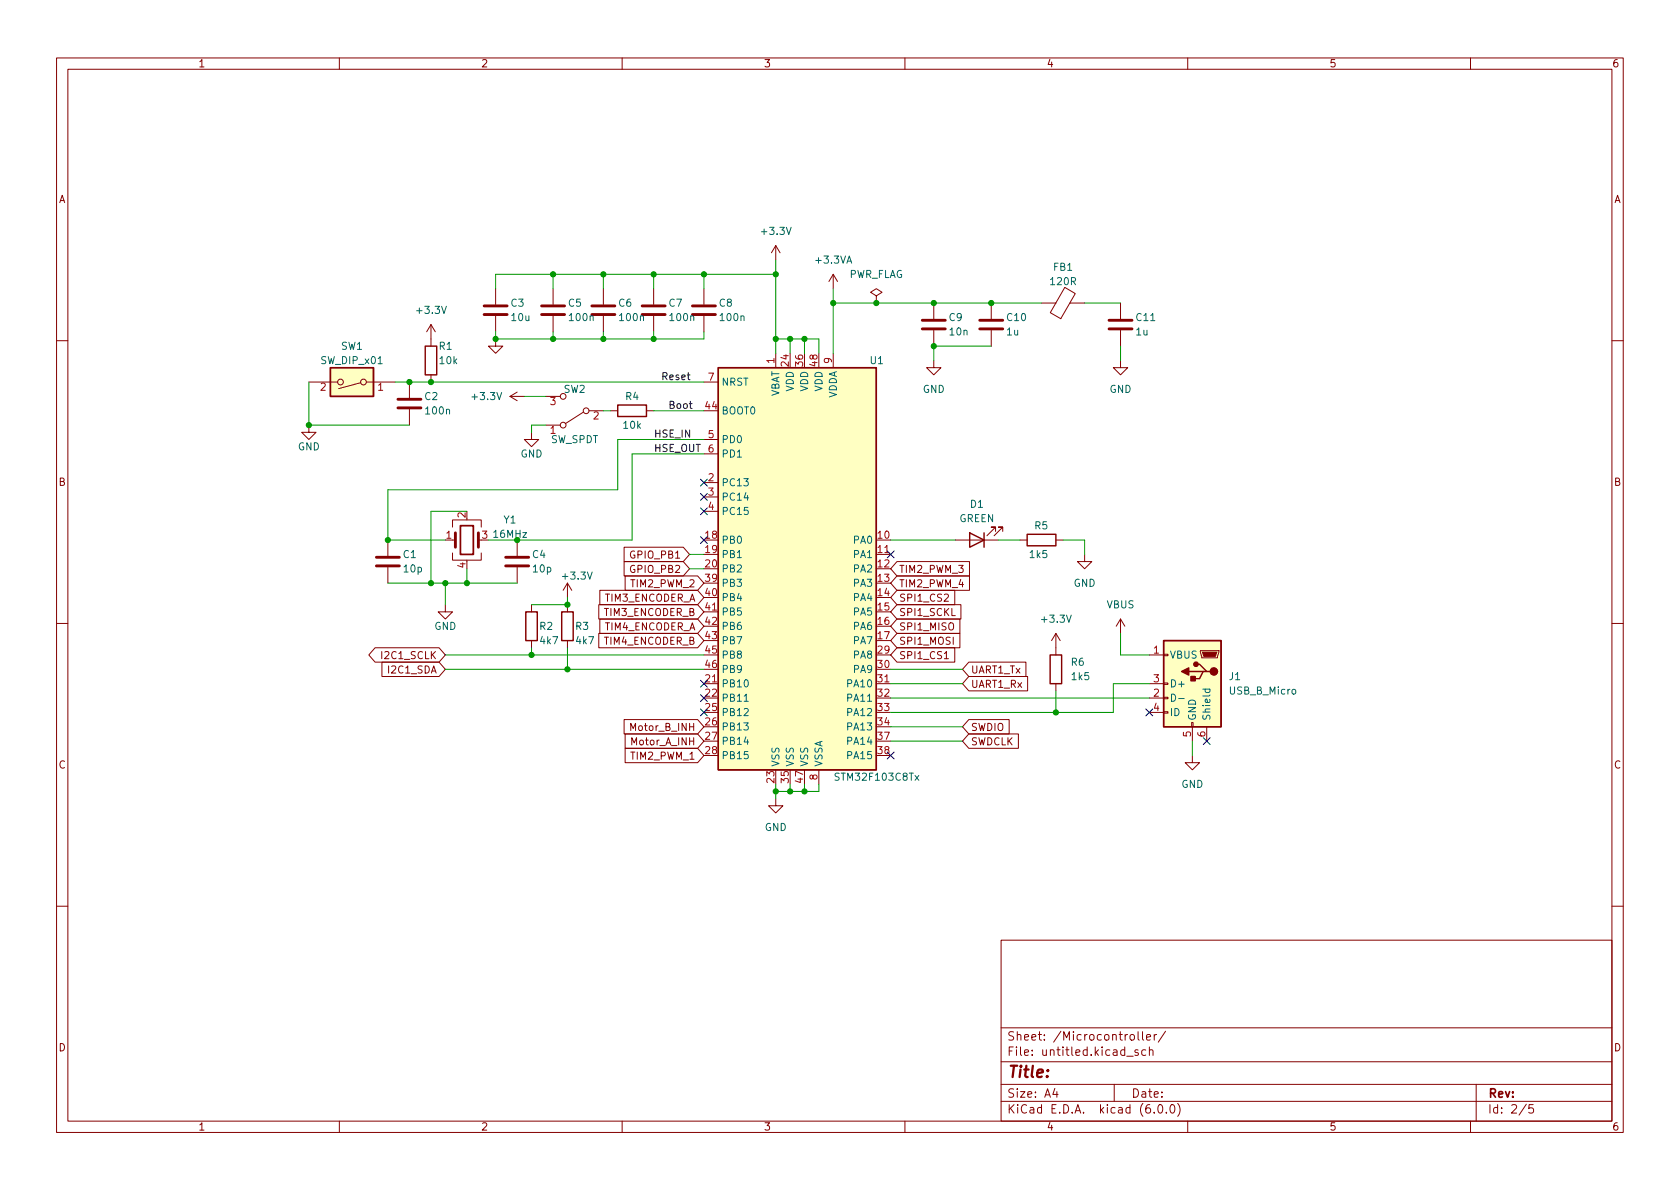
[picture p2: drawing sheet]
<svg xmlns="http://www.w3.org/2000/svg" width="297mm" height="210mm" viewBox="0 0 297 210" stroke-linecap="round" stroke-linejoin="round" font-family="sans-serif">
<g fill="none" stroke="#840000" stroke-width=".18">
<path d="M10 10.2h277v190.1h-277zM12 12.2h273v186.1h-273zM60 10.2v2M110 10.2v2M160 10.2v2M210 10.2v2M260 10.2v2M76.2 57.4l-.8 1.3M76.2 57.4v3.8M76.2 57.4l.8 1.3M87.6 59.9v1.3h1.3l-1.3 1.3-1.2-1.3h1.2M87.6 51v2.8"/>
<path d="M87.6 55.9v2.8M97.8 51v2.8M97.8 55.9v2.8M106.7 51v2.8M106.7 55.9v2.8M115.6 51v2.8M115.6 55.9v2.8M124.5 51v2.8M124.5 55.9v2.8M137.2 43.4v2.6M137.2 43.4l-.8 1.3M137.2 43.4l.7 1.3"/>
<path d="M147.3 48.5v2.5M147.3 48.5l-.7 1.3M147.3 48.5l.8 1.3M154.9 52.3l1.1-.6-1.1-.7-1 .7 1 .6v1.3M154.9 53.6h.1M165.1 53.6v2.8M165.1 58.4v2.8M175.3 53.6v2.8M175.3 58.4v2.8M184.1 53.6h2.6M188.3 50.8l1.8 1.1-2.5 4.5-1.9-1.1zM189.2 53.6h2.6"/>
<path d="M198.1 53.6v2.8M198.1 58.4v2.8M10 60.2h2M54.6 75.2v1.2h1.3l-1.3 1.3-1.3-1.3h1.3M54.6 67.6h5.1M63.8 67.7l-3.9 1M64.8 67.6h5M72.4 67.6v2.8M72.4 72.4v2.8M76.2 66.3v1.3M90.2 70.1h2.5M90.2 70.1l1.2 .8"/>
<path d="M91.4 69.3l-1.2 .8M94 76.4v1.3h1.2l-1.2 1.3-1.3-1.3h1.3M96.5 75.2h2.6M96.5 70.1h2.6M103.1 72.9l-3.2 2M104.1 72.6h2.6M107.9 72.6h1.3M114.3 72.6h1.3M124.5 77.7h2.5M124.5 67.6h2.5M137.2 62.5v2.5M147.3 62.5v2.5"/>
<path d="M165.1 63.7v1.3h1.3l-1.3 1.3-1.3-1.3h1.3M198.1 63.7v1.3h1.3l-1.3 1.3-1.3-1.3h1.3M285 60.2h2M68.6 95.5v2.8M80 97.8v1.3h5.1v-1.3M80 93.2v-1.3h5.1v1.3M80 95.5h.5M84.6 95.5h.5M91.4 95.5v2.8M110.3 96.8h10.5l1.1 1.2-1.1 1.3h-10.5zM110.3 99.3h10.5l1.1 1.3-1.1 1.2h-10.5zM124.5 85.3h2.5"/>
<path d="M124.5 87.9h2.5M124.5 90.4h2.5M124.5 80.3h2.5M154.9 98h2.6M158.6 99.3h12.8v2.5h-12.8l-1.1-1.2zM168.9 95.5h7.6M176 94v-.8h-.7h.7l-1.5 1.5M177.3 94v-.8h-.8h.8l-1.5 1.5M180.3 95.5h1.3M186.7 95.5h1.3M191.8 98v1.3h1.2l-1.2 1.3-1.3-1.3h1.3M10 110.2h2"/>
<path d="M66.3 114.5h11.3l1.1 1.3-1.1 1.3h-11.3l-1.1-1.3zM67.5 117.1h10.1l1.1 1.3-1.1 1.2h-10.1zM68.6 100.3v2.8M78.7 106.9v1.3h1.3l-1.3 1.3-1.2-1.3h1.2M91.4 100.3v2.8M94 106.9v1.3M94 113.3v1.2M100.3 103.1l-.7 1.3M100.3 103.1v2.6M100.3 106.9v1.3M100.3 113.3v1.2M100.3 103.1l.8 1.3"/>
<path d="M105.9 112h17.4l1.2 1.3-1.2 1.2h-17.4zM105.9 106.9h17.4l1.2 1.3-1.2 1.3h-17.4zM106.1 104.4h17.2l1.2 1.3-1.2 1.2h-17.2zM106.1 109.5h17.2l1.2 1.2-1.2 1.3h-17.2zM110.5 101.8h12.8l1.2 1.3-1.2 1.3h-12.8zM124.5 108.2h2.5M158.6 101.8h12.8v2.6h-12.8l-1.1-1.3zM158.6 106.9h11.3v2.6h-11.3l-1.1-1.3zM158.6 104.4h10.2v2.5h-10.2l-1.1-1.2zM158.6 109.5h11.1v2.5h-11.1l-1.1-1.3zM158.6 112h11.1v2.5h-11.1l-1.1-1.2zM158.6 114.5h10.2v2.6h-10.2l-1.1-1.3z"/>
<path d="M167 116.5h.7M171.3 119.6h10.4v2.6h-10.4l-1.1-1.3zM171.3 117.1h10.1v2.5h-10.1l-1.1-1.2zM186.7 112v3.8M186.7 112l-.8 1.3M186.7 112l.8 1.3M198.1 109.5v2.5M198.1 109.5l-.7 1.2M198.1 109.5l.8 1.2M203.2 115.8h2.5M205.7 115.7h.8v.2h-.8zM212.2 115.1h3.3v.2l-.2 1h-2.8z"/>
<path d="M285 110.2h2M110.3 127.2h13l1.2 1.3-1.2 1.3h-13zM110.5 132.3h12.8l1.2 1.3-1.2 1.3h-12.8zM110.5 129.8h12.8l1.2 1.3-1.2 1.2h-12.8zM124.5 120.9h2.5M144.8 136.1v2.6M154.9 120.9h2.6M171.3 129.8h8.8v2.5h-8.8l-1.1-1.2zM171.3 127.2h7.1v2.6h-7.1l-1.1-1.3zM186.7 120.9v1.3M203.2 120.9h2.5M203.2 123.4h2.5"/>
<path d="M203.2 126h2.5M205.7 125.9h.8v.2h-.8zM205.7 123.3h.8v.3h-.8zM205.7 120.8h.8v.2h-.8zM210.7 127.8h.2v.7h-.2zM210.8 133.6v1.3h1.3l-1.3 1.2-1.3-1.2h1.3M210.8 128.5v2.6M213.4 128.5v2.6M137.2 141.2v1.3h1.2l-1.2 1.3-1.3-1.3h1.3M10 160.2h2M177 166.3h108v32h-108zM285 160.2h2"/>
<path d="M60 198.3v2M110 198.3v2M160 198.3v2M177 194.8h108M177 191.8h108M177 187.8h108M177 181.8h108M186.5 192.5l-.4 1h1M186.9 193v1M197 191.8v3M199.2 186.8h1.2M199.9 183l.4-.1 .3 .3v.4l-.3 .3h-.4l-.1-.3v-.4z"/>
<path d="M201.2 185.7l-.3-.1-.3 .2 .1 .3 .5 .1v.4h-.6M201.2 182.4v1.3l.2 .2M202 182.4v1.3l.2 .2M202.6 185.7l-.5-.1-.2 .3v.4l.1 .3h.6M202.7 183.4l.7-.1v-.3l-.5-.1-.2 .2 .1 .8h.6M203.2 185.8l.2-.2 .4 .1 .1 .9M203.2 185.1v1.5M204.1 196.7v.1M204.1 182.9v1M204.5 182.9l-.3 .1-.1 .2M204.9 195.4l.2-.1a.81 .81 0 0 1 .6 .7 .81 .81 0 0 1-.3 .8h-.2a.81 .81 0 0 1-.6-.6 .81 .81 0 0 1 .3-.8zM206.1 182.4l-1.3 1.9"/>
<path d="M206.2 196.7v.1M207.1 195.4l.1-.1a.81 .81 0 0 1 .6 .7 .81 .81 0 0 1-.3 .8h-.1a.81 .81 0 0 1-.6-.6 .81 .81 0 0 1 .3-.8zM208.2 195.1a1.72 1.72 0 0 1 0 2.3M210 198.3v2M260 198.3v2M261 191.8v6.5M269.9 195.3l-1.3 1.9M271.1 195.3h-.7l-.1 .7 .2-.1 .5 .1 .2 .2-.1 .5-.2 .1-.6-.1"/>
<circle cx="60.2" cy="67.6" r=".51"/>
<circle cx="64.3" cy="67.6" r=".51"/>
<circle cx="99.6" cy="75.2" r=".51"/>
<circle cx="99.6" cy="70.1" r=".51"/>
<circle cx="103.6" cy="72.6" r=".51"/>
</g>
<g fill="#ffffc2" stroke="#ffffc2" stroke-width=".18">
<path d="M127 65h27.9v71.1h-27.9z"/>
<path d="M58.4 65h7.6v5.1h-7.6z"/>
<path d="M205.7 113.3h10.2v15.2h-10.2z"/>
</g>
<g fill="none" stroke="#840000" stroke-width=".25">
<path d="M58.4 65h7.6v5.1h-7.6zM75.2 61.2h2v5.1h-2zM109.2 71.6h5.1v2.1h-5.1zM127 65h27.9v71.1h-27.9zM171.4 94.2l2.6 1.3-2.6 1.3zM174 94.2v2.6M181.6 94.5h5.1v2h-5.1zM93 108.2h2v5.1h-2zM99.3 108.2h2v5.1h-2zM185.7 115.8h2v5.1h-2zM205.7 113.3h10.2v15.2h-10.2zM210.2 118.7h2.5"/>
<path d="M211.5 117.5h.6l1.3 1.2h.6M213.4 118.7h-.7l-.6 1.3h-1.3"/>
</g>
<path d="M131.6 124h.7M207.1 122.7a.64 .64 0 0 1 .8 .7 .64 .64 0 0 1-.8 .6zM208.4 123.5h1M212.7 121.9h1.2M213.1 121.9v.3l.2 .3 .6-.2v-.4" fill="none" stroke="#006464" stroke-width=".18"/>
<g fill="none" stroke="#840000" stroke-width=".51">
<path d="M85.6 55.6h4.1M85.6 54.1h4.1M95.8 55.6h4M95.8 54.1h4M104.6 55.6h4.1M104.6 54.1h4.1M113.5 55.6h4.1M113.5 54.1h4.1M122.4 55.6h4.1M122.4 54.1h4.1M163.1 58.2h4M163.1 56.6h4"/>
<path d="M173.2 58.2h4.1M173.2 56.6h4.1M196.1 58.2h4.1M196.1 56.6h4.1M70.4 72.1h4M70.4 70.6h4M66.5 98.5h4.1M80.5 94.2v2.6M84.6 94.2v2.6M89.4 98.5h4.1M66.5 100.1h4.1M89.4 100.1h4.1"/>
</g>
<path d="M81.4 93h2.3v5h-2.3z" fill="none" stroke="#840000" stroke-width=".3"/>
<g fill="#840000" stroke="#840000" stroke-width=".25">
<path d="M208.9 118.7l1.3-.6v1.3z"/>
<path d="M210.6 119.6h.7v.8h-.7z"/>
<circle cx="214.6" cy="118.7" r=".63"/>
<circle cx="211.5" cy="117.5" r=".38"/>
</g>
<path d="M212.6 115.3h2.5l-.2 .8h-2z" fill="#840000" stroke="#840000" stroke-width=".18"/>
<path d="M121.9 71.4h.5M122.1 71v1l.3 .2" fill="none" stroke="#0f0f0f" stroke-width=".18"/>
<g fill="none" stroke="#009600" stroke-width=".18">
<path d="M87.6 58.7v1.2h36.9v-1.2M97.8 48.5v2.5M97.8 58.7v1.2M106.7 48.5v2.5M106.7 58.7v1.2M115.6 48.5v2.5M115.6 58.7v1.2M124.5 48.5v2.5M137.2 46v16.5M137.2 59.9h7.6v2.6M137.2 48.5h-49.6v2.5M139.7 59.9v2.6"/>
<path d="M142.2 59.9v2.6M147.3 51v11.5M147.3 53.6h36.8M191.8 53.6h6.3M54.6 67.6v7.6h17.8M69.8 67.6h54.7M92.7 70.1h3.8M96.5 75.2h-2.5v1.2M106.7 72.6h1.2M115.6 72.6h8.9M124.5 77.7h-15.3v8.9h-40.6v8.9h10.1M175.3 61.2h-10.2v2.5"/>
<path d="M198.1 61.2v2.5M82.5 90.4h-6.3v12.7M121.9 98h2.6M124.5 80.3h-12.7v15.2h-25.4M157.5 95.5h11.4M176.5 95.5h3.8M188 95.5h3.8v2.5M68.6 103.1h22.8M78.7 103.1v3.8M78.7 115.8h45.8M78.7 118.4h45.8M82.5 100.6v2.5"/>
<path d="M94 114.5v1.3M100.3 105.7v1.2h-6.3M100.3 114.5v3.9M121.9 100.6h2.6M157.5 118.4h12.7M198.1 112v3.8h5.1M137.2 138.7v2.5M139.7 138.7v1.2M142.2 138.7v1.2M144.8 138.7v1.2h-7.6M157.5 120.9h12.7M157.5 128.5h12.7"/>
<path d="M157.5 123.4h45.7M157.5 131.1h12.7M186.7 122.2v3.8M203.2 120.9h-6.4v5.1h-39.3M210.8 131.1v2.5"/>
</g>
<g fill="none" stroke="#000084" stroke-width=".18">
<path d="M123.9 94.9l1.2 1.2M123.9 89.8l1.2 1.2M123.9 87.3l1.2 1.2M123.9 84.7l1.2 1.2M125.1 94.9l-1.2 1.2M125.1 89.8l-1.2 1.2M125.1 87.3l-1.2 1.2M125.1 84.7l-1.2 1.2M156.9 97.4l1.2 1.2M158.1 97.4l-1.2 1.2M123.9 120.3l1.2 1.2M123.9 125.4l1.2 1.2"/>
<path d="M123.9 122.8l1.2 1.2M125.1 120.3l-1.2 1.2M125.1 125.4l-1.2 1.2M125.1 122.8l-1.2 1.2M156.9 133l1.2 1.2M158.1 133l-1.2 1.2M202.6 125.4l1.2 1.2M203.8 125.4l-1.2 1.2M212.8 130.4l1.2 1.3M214 130.4l-1.2 1.3"/>
</g>
<g fill="#009600" stroke="#009600" stroke-width=".18">
<circle cx="124.5" cy="48.5" r=".46"/>
<circle cx="137.2" cy="48.5" r=".46"/>
<circle cx="154.9" cy="53.6" r=".46"/>
<circle cx="147.3" cy="53.6" r=".46"/>
<circle cx="137.2" cy="59.9" r=".46"/>
<circle cx="142.2" cy="59.9" r=".46"/>
<circle cx="115.6" cy="59.9" r=".46"/>
<circle cx="139.7" cy="59.9" r=".46"/>
<circle cx="175.3" cy="53.6" r=".46"/>
<circle cx="165.1" cy="53.6" r=".46"/>
<circle cx="165.1" cy="61.2" r=".46"/>
<circle cx="54.6" cy="75.2" r=".46"/>
<circle cx="68.6" cy="95.5" r=".46"/>
<circle cx="76.2" cy="103.1" r=".46"/>
<circle cx="82.5" cy="103.1" r=".46"/>
<circle cx="78.7" cy="103.1" r=".46"/>
<circle cx="91.4" cy="95.5" r=".46"/>
<circle cx="139.7" cy="139.9" r=".46"/>
<circle cx="137.2" cy="139.9" r=".46"/>
<circle cx="142.2" cy="139.9" r=".46"/>
<circle cx="94" cy="115.8" r=".46"/>
<circle cx="100.3" cy="118.4" r=".46"/>
<circle cx="100.3" cy="106.9" r=".46"/>
<circle cx="106.7" cy="59.9" r=".46"/>
<circle cx="97.8" cy="59.9" r=".46"/>
<circle cx="97.8" cy="48.5" r=".46"/>
<circle cx="115.6" cy="48.5" r=".46"/>
<circle cx="106.7" cy="48.5" r=".46"/>
<circle cx="87.6" cy="59.9" r=".46"/>
<circle cx="76.2" cy="67.6" r=".46"/>
<circle cx="72.4" cy="67.6" r=".46"/>
<circle cx="186.7" cy="126" r=".46"/>
</g>
<text font-size="2.8" fill="#840000" x="178" y="190.6">Title:</text>
<g font-size="2.1" fill="#840000">
<text x="178" y="184">Sheet: /Microcontroller/</text>
<text x="178" y="186.7">File: untitled.kicad_sch</text>
<text x="178" y="196.9">KiCad E.D.A. kicad (6.0.0)</text>
<text x="178" y="194.1">Size: A4</text>
<text x="200" y="194.1">Date:</text>
<text x="263" y="194.1">Rev:</text>
<text x="263" y="196.9">Id: 2/5</text>
</g>
<g font-size="1.8" fill="#840000">
<text x="35" y="11.9">1</text>
<text x="85" y="11.9">2</text>
<text x="135" y="11.9">3</text>
<text x="185" y="11.9">4</text>
<text x="235" y="11.9">5</text>
<text x="285" y="11.9">6</text>
<text x="10.3" y="35.9">A</text>
<text x="285.3" y="35.9">A</text>
<text x="10.3" y="85.9">B</text>
<text x="285.3" y="85.9">B</text>
<text x="111.6" y="98.8">GPIO_PB1</text>
<text x="111.6" y="101.3">GPIO_PB2</text>
<text x="158.9" y="101.3">TIM2_PWM_3</text>
<text x="106.9" y="106.4">TIM3_ENCODER_A</text>
<text x="111.7" y="103.8">TIM2_PWM_2</text>
<text x="158.9" y="103.8">TIM2_PWM_4</text>
<text x="158.9" y="106.4">SPI1_CS2</text>
<text x="106.9" y="108.9">TIM3_ENCODER_B</text>
<text x="106.9" y="111.5">TIM4_ENCODER_A</text>
<text x="158.9" y="108.9">SPI1_SCKL</text>
<text x="158.9" y="111.5">SPI1_MISO</text>
<text x="67.8" y="116.5">I2C1_SCLK</text>
<text x="68.9" y="119.1">I2C1_SDA</text>
<text x="106.9" y="114">TIM4_ENCODER_B</text>
<text x="158.9" y="114">SPI1_MOSI</text>
<text x="158.9" y="116.5">SPI1_CS1</text>
<text x="171.6" y="119.1">UART1_Tx</text>
<text x="171.6" y="121.6">UART1_Rx</text>
<text x="111.8" y="129.2">Motor_B_INH</text>
<text x="111.8" y="131.8">Motor_A_INH</text>
<text x="171.6" y="131.8">SWDCLK</text>
<text x="171.6" y="129.2">SWDIO</text>
<text x="10.3" y="135.9">C</text>
<text x="111.7" y="134.3">TIM2_PWM_1</text>
<text x="285.3" y="135.9">C</text>
<text x="10.3" y="185.9">D</text>
<text x="285.3" y="185.9">D</text>
<text x="35" y="199.9">1</text>
<text x="85" y="199.9">2</text>
<text x="135" y="199.9">3</text>
<text x="185" y="199.9">4</text>
<text x="235" y="199.9">5</text>
<text x="285" y="199.9">6</text>
</g>
<g font-size="1.8" fill="#006464">
<text x="134.8" y="41.5">+3.3V</text>
<text x="144.3" y="46.6">+3.3VA</text>
<text x="186.3" y="47.9">FB1</text>
<text x="150" y="49.1">PWR_FLAG</text>
<text x="185.8" y="50.4">120R</text>
<text x="73.9" y="55.5">+3.3V</text>
<text x="90.4" y="54.2">C3</text>
<text x="90.5" y="56.8">10u</text>
<text x="100.5" y="54.2">C5</text>
<text x="100.8" y="56.8">100n</text>
<text x="109.4" y="54.2">C6</text>
<text x="109.7" y="56.8">100n</text>
<text x="118.3" y="54.2">C7</text>
<text x="118.6" y="56.8">100n</text>
<text x="127.2" y="54.2">C8</text>
<text x="127.5" y="56.8">100n</text>
<text x="167.8" y="56.8">C9</text>
<text x="168" y="59.3">10n</text>
<text x="178" y="59.3">1u</text>
<text x="178.1" y="56.8">C10</text>
<text x="200.9" y="59.3">1u</text>
<text x="201" y="56.8">C11</text>
<text x="56.9" y="64.4">SW_DIP_x01</text>
<text x="60.3" y="61.8">SW1</text>
<text x="77.7" y="61.8">R1</text>
<text x="77.8" y="64.4">10k</text>
<text x="153.9" y="64.4">U1</text>
<text x="75.1" y="70.7">C2</text>
<text x="83.6" y="70.7">+3.3V</text>
<text x="99.7" y="69.5">SW2</text>
<text x="110.6" y="70.7">R4</text>
<text x="127.5" y="68.2">NRST</text>
<text x="137.8" y="70.3" transform="rotate(-90 137.8 70.3)">VBAT</text>
<text x="140.3" y="69.3" transform="rotate(-90 140.3 69.3)">VDD</text>
<text x="142.9" y="69.3" transform="rotate(-90 142.9 69.3)">VDD</text>
<text x="145.4" y="69.3" transform="rotate(-90 145.4 69.3)">VDD</text>
<text x="148" y="70.5" transform="rotate(-90 148 70.5)">VDDA</text>
<text x="163.1" y="69.5">GND</text>
<text x="196.2" y="69.5">GND</text>
<text x="75.4" y="73.3">100n</text>
<text x="110.3" y="75.8">10k</text>
<text x="127.5" y="73.3">BOOT0</text>
<text x="52.6" y="79.6">GND</text>
<text x="92" y="80.9">GND</text>
<text x="97.3" y="78.4">SW_SPDT</text>
<text x="127.5" y="78.4">PD0</text>
<text x="127.5" y="80.9">PD1</text>
<text x="127.5" y="86">PC13</text>
<text x="127.5" y="88.5">PC14</text>
<text x="171.6" y="89.8">D1</text>
<text x="87.4" y="95.1">16MHz</text>
<text x="89.1" y="92.6">Y1</text>
<text x="127.5" y="91.1">PC15</text>
<text x="169.6" y="92.3">GREEN</text>
<text x="183" y="93.6">R5</text>
<text x="71.3" y="98.7">C1</text>
<text x="71.5" y="101.2">10p</text>
<text x="94.2" y="98.7">C4</text>
<text x="94.3" y="101.2">10p</text>
<text x="127.5" y="96.1">PB0</text>
<text x="127.5" y="98.7">PB1</text>
<text x="127.5" y="101.2">PB2</text>
<text x="151" y="96.1">PA0</text>
<text x="151" y="98.7">PA1</text>
<text x="151" y="101.2">PA2</text>
<text x="182.1" y="98.7">1k5</text>
<text x="99.6" y="102.5">+3.3V</text>
<text x="127.5" y="103.8">PB3</text>
<text x="127.5" y="106.3">PB4</text>
<text x="151" y="103.8">PA3</text>
<text x="151" y="106.3">PA4</text>
<text x="189.8" y="103.8">GND</text>
<text x="195.7" y="107.6">VBUS</text>
<text x="76.8" y="111.4">GND</text>
<text x="95.4" y="111.4">R2</text>
<text x="95.6" y="113.9">4k7</text>
<text x="101.8" y="111.4">R3</text>
<text x="101.9" y="113.9">4k7</text>
<text x="127.5" y="108.8">PB5</text>
<text x="127.5" y="111.4">PB6</text>
<text x="127.5" y="113.9">PB7</text>
<text x="151" y="108.8">PA5</text>
<text x="151" y="111.4">PA6</text>
<text x="151" y="113.9">PA7</text>
<text x="184.4" y="110.1">+3.3V</text>
<text x="127.5" y="116.5">PB8</text>
<text x="127.5" y="119">PB9</text>
<text x="151" y="116.5">PA8</text>
<text x="151" y="119">PA9</text>
<text x="189.4" y="117.7">R6</text>
<text x="206.8" y="116.5">VBUS</text>
<text x="127.5" y="121.5">PB10</text>
<text x="127.5" y="124.1">PB11</text>
<text x="150" y="121.5">PA10</text>
<text x="150" y="124.1">PA11</text>
<text x="189.6" y="120.3">1k5</text>
<text x="206.8" y="121.5">D+</text>
<text x="217.4" y="120.3">J1</text>
<text x="217.4" y="122.8">USB_B_Micro</text>
<text x="127.5" y="126.6">PB12</text>
<text x="127.5" y="129.2">PB13</text>
<text x="127.5" y="131.7">PB14</text>
<text x="150" y="126.6">PA12</text>
<text x="150" y="129.2">PA13</text>
<text x="150" y="131.7">PA14</text>
<text x="206.8" y="126.6">ID</text>
<text x="211.5" y="127.5" transform="rotate(-90 211.5 127.5)">GND</text>
<text x="214" y="127.5" transform="rotate(-90 214 127.5)">Shield</text>
<text x="127.5" y="134.2">PB15</text>
<text x="137.8" y="135.6" transform="rotate(-90 137.8 135.6)">VSS</text>
<text x="140.3" y="135.6" transform="rotate(-90 140.3 135.6)">VSS</text>
<text x="142.9" y="135.6" transform="rotate(-90 142.9 135.6)">VSS</text>
<text x="145.4" y="135.6" transform="rotate(-90 145.4 135.6)">VSSA</text>
<text x="150" y="134.2">PA15</text>
<text x="148" y="138">STM32F103C8Tx</text>
<text x="208.9" y="139.3">GND</text>
<text x="135.2" y="146.9">GND</text>
</g>
<g font-size="1.8" fill="#a90000">
<text x="136.9" y="64.2" transform="rotate(-90 136.9 64.2)">1</text>
<text x="139.4" y="64.7" transform="rotate(-90 139.4 64.7)">24</text>
<text x="142" y="64.7" transform="rotate(-90 142 64.7)">36</text>
<text x="144.5" y="64.7" transform="rotate(-90 144.5 64.7)">48</text>
<text x="147.1" y="64.2" transform="rotate(-90 147.1 64.2)">9</text>
<text x="56.7" y="69.1">2</text>
<text x="66.8" y="69.1">1</text>
<text x="97.3" y="71.6">3</text>
<text x="125.2" y="67.3">7</text>
<text x="97.3" y="76.7">1</text>
<text x="104.9" y="74.2">2</text>
<text x="124.7" y="72.4">44</text>
<text x="125.2" y="77.5">5</text>
<text x="125.2" y="80">6</text>
<text x="125.2" y="85.1">2</text>
<text x="125.2" y="87.6">3</text>
<text x="78.9" y="95.2">1</text>
<text x="82.3" y="91.5" transform="rotate(-90 82.3 91.5)">2</text>
<text x="85.2" y="95.2">3</text>
<text x="124.7" y="95.2">18</text>
<text x="125.2" y="90.2">4</text>
<text x="155.2" y="95.2">10</text>
<text x="82.3" y="100.4" transform="rotate(-90 82.3 100.4)">4</text>
<text x="124.7" y="97.8">19</text>
<text x="124.7" y="100.3">20</text>
<text x="155.2" y="97.8">11</text>
<text x="155.2" y="100.3">12</text>
<text x="124.7" y="102.9">39</text>
<text x="124.7" y="105.4">40</text>
<text x="124.7" y="107.9">41</text>
<text x="155.2" y="102.9">13</text>
<text x="155.2" y="105.4">14</text>
<text x="155.2" y="107.9">15</text>
<text x="124.7" y="110.5">42</text>
<text x="124.7" y="113">43</text>
<text x="155.2" y="110.5">16</text>
<text x="155.2" y="113">17</text>
<text x="124.7" y="115.6">45</text>
<text x="124.7" y="118.1">46</text>
<text x="155.2" y="115.6">29</text>
<text x="155.2" y="118.1">30</text>
<text x="204" y="115.6">1</text>
<text x="124.7" y="120.6">21</text>
<text x="124.7" y="123.2">22</text>
<text x="124.7" y="125.7">25</text>
<text x="155.2" y="120.6">31</text>
<text x="155.2" y="123.2">32</text>
<text x="155.2" y="125.7">33</text>
<text x="204" y="123.2">2</text>
<text x="204" y="120.6">3</text>
<text x="204" y="125.7">4</text>
<text x="124.7" y="128.3">26</text>
<text x="124.7" y="130.8">27</text>
<text x="155.2" y="128.3">34</text>
<text x="155.2" y="130.8">37</text>
<text x="210.6" y="130.3" transform="rotate(-90 210.6 130.3)">5</text>
<text x="213.1" y="130.3" transform="rotate(-90 213.1 130.3)">6</text>
<text x="124.7" y="133.3">28</text>
<text x="144.5" y="137.9" transform="rotate(-90 144.5 137.9)">8</text>
<text x="155.2" y="133.3">38</text>
<text x="136.9" y="138.4" transform="rotate(-90 136.9 138.4)">23</text>
<text x="139.4" y="138.4" transform="rotate(-90 139.4 138.4)">35</text>
<text x="142" y="138.4" transform="rotate(-90 142 138.4)">47</text>
</g>
<g font-size="1.8" fill="#0f0f0f">
<text x="116.8" y="67.2">Reset</text>
<text x="115.6" y="77.4">HSE_IN</text>
<text x="118.1" y="72.3">Boot</text>
<text x="115.6" y="79.9">HSE_OUT</text>
</g>
</svg>
